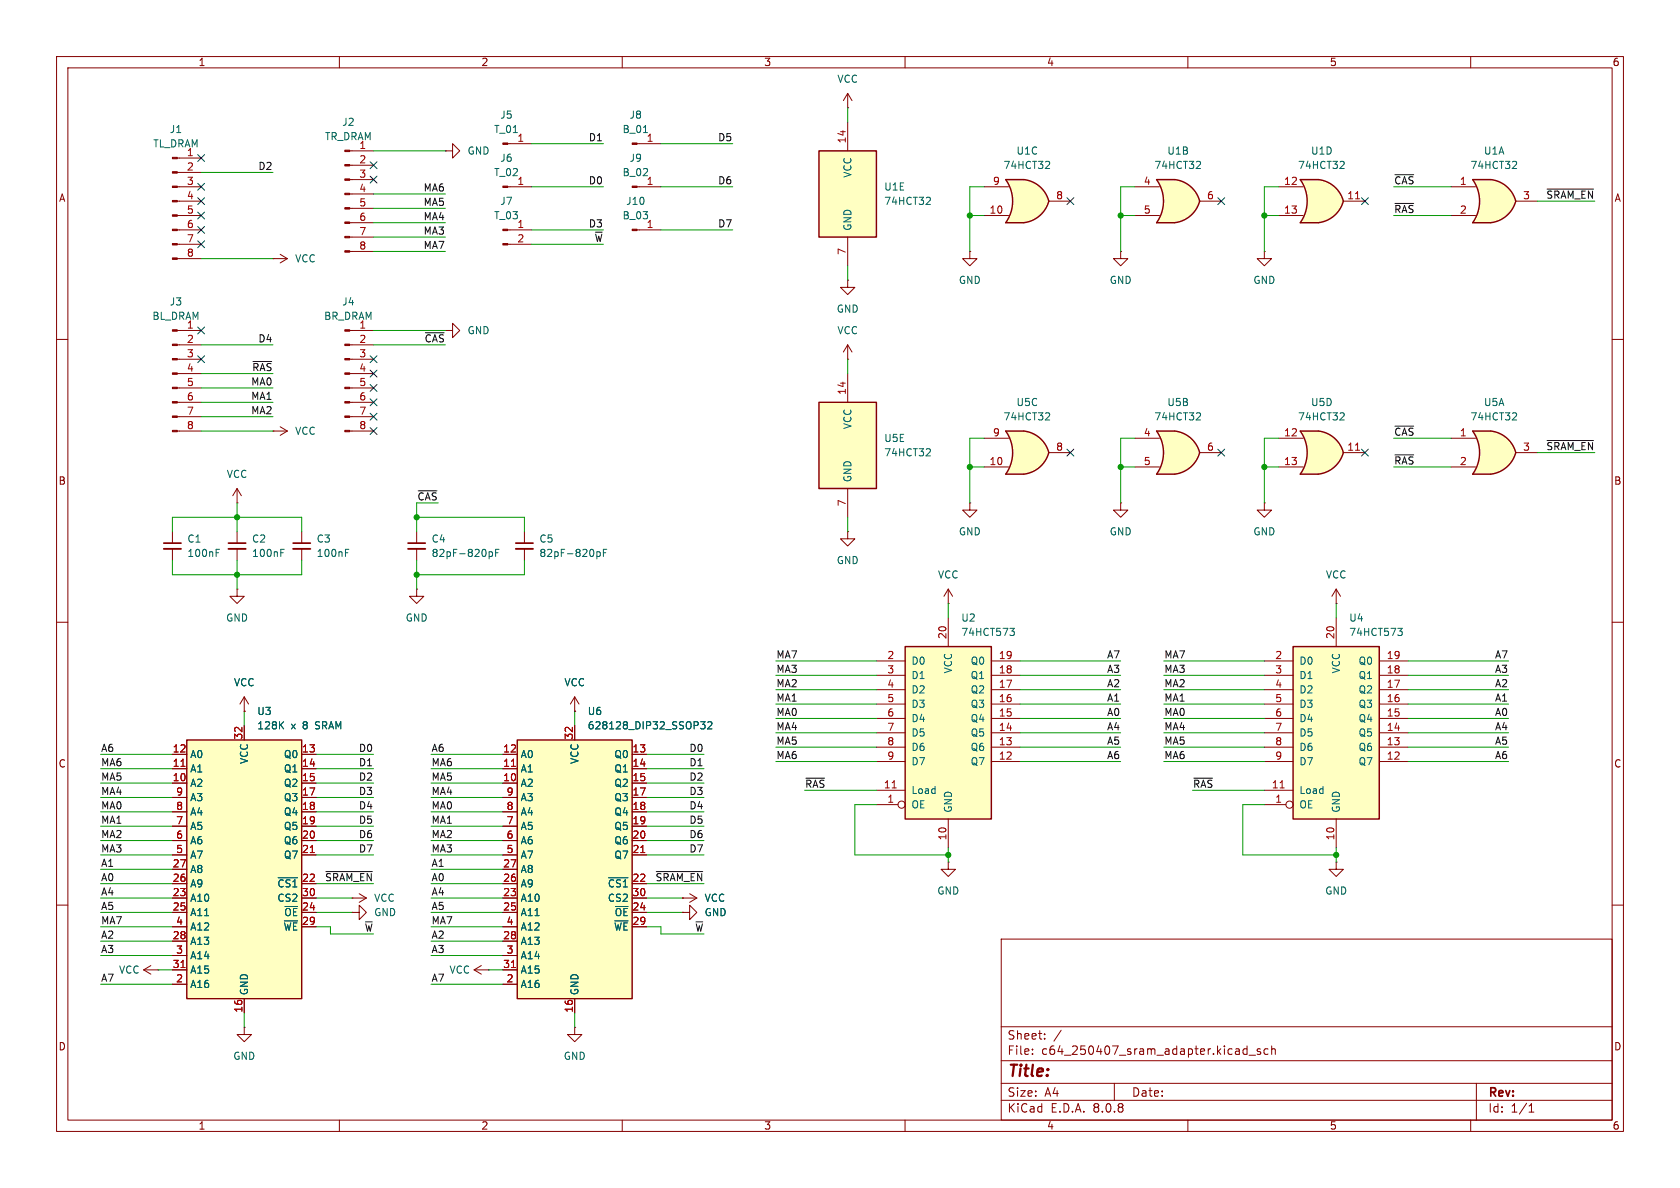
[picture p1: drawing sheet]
<svg xmlns="http://www.w3.org/2000/svg" width="297mm" height="210mm" viewBox="0 0 297 210" stroke-linecap="round" stroke-linejoin="round" font-family="sans-serif">
<g fill="none" stroke="#840000" stroke-width=".18">
<path d="M10 10h277v190h-277zM12 12h273v186h-273zM60 10v2M110 10v2M149.9 19.1h.1M149.9 16.5v2.6M149.9 16.5l-.8 1.3M149.9 16.5l.7 1.3M160 10v2M210 10v2M260 10v2M10 60h2"/>
<path d="M149.9 63.5h.1M149.9 61l-.8 1.2M149.9 61v2.5M149.9 61l.7 1.2M285 60h2M198.1 88.9v1.3h1.3l-1.3 1.2-1.3-1.2h1.3M198.1 88.9h.1M10 110h2M285 110h2M10 160h2M177 166h108v32h-108zM285 160h2"/>
<path d="M60 198v2M110 198v2M160 198v2M177 194.5h108M177 191.5h108M177 187.5h108M177 181.5h108M182.5 186.3v.1M182.5 185.5v.1M184.7 183.6v.1M184.7 182.8v.1M187.6 182.1l-1.3 2"/>
<path d="M197 191.5v3M210 198v2M220 185.4l.5 .1M220.5 184.9v1.5M220.5 186.3l-.5 .1M220.8 186.5h1.2M222.8 185.5l-.3-.1-.3 .2 .1 .2 .5 .2v.3h-.6M224.2 185.5l-.5-.1-.2 .3v.4l.1 .2h.6M224.8 185.5l.2-.1 .4 .1 .1 .9M224.8 184.9v1.5M260 198v2M261 191.5v6.5"/>
<path d="M270.3 196.6h.9M270.3 195.5l.4-.4v1.5"/>
</g>
<path d="M207.1 34.2l5 1.4a5.2 5.2 0 0 1-4.4 3.8z" fill="#ffffc2" stroke="#ffffc2" stroke-width=".18"/>
<path d="M204.5 39.4h3.1M204.5 31.8h3.1" fill="none" stroke="#ffffc2" stroke-width=".18"/>
<path d="M204.5 31.8h3.1v7.6h-3.1a6.7 6.7 0 0 0 0-7.6z" fill="#ffffc2"/>
<path d="M207.7 31.7a5.1 5.1 0 0 1 4.4 3.9l-5 1.3z" fill="#ffffc2" stroke="#ffffc2" stroke-width=".18"/>
<path d="M207.6 31.8h-3.1a6.6 6.6 0 0 1 0 7.6h3.1M207.7 31.7a5.1 5.1 0 0 1 4.4 3.9 5.2 5.2 0 0 1-4.4 3.8" fill="none" stroke="#840000" stroke-width=".25"/>
<path d="M200.7 33h4.3M200.7 38.1h4.3M212.1 35.6h3.8M198.1 44.5v1.2h1.3l-1.3 1.3-1.3-1.3h1.3M198.1 44.5h.1" fill="none" stroke="#840000" stroke-width=".18"/>
<path d="M212 28.5l.2 .3v.3l-.7 .7h.7" fill="none" stroke="#006464" stroke-width=".18"/>
<path d="M228.6 114.3h15.2v30.5h-15.2z" fill="#ffffc2"/>
<path d="M228.6 114.3h15.2v30.5h-15.2z" fill="none" stroke="#840000" stroke-width=".25"/>
<g fill="none" stroke="#840000" stroke-width=".18">
<path d="M223.5 119.4h5.1M223.5 116.8h5.1M236.2 109.2v5.1M243.8 119.4h5.1M243.8 116.8h5.1M223.5 139.7h5.1M223.5 134.6h5.1M223.5 132.1h5.1M223.5 129.5h5.1M223.5 127h5.1M223.5 124.5h5.1M223.5 121.9h5.1"/>
<path d="M243.8 134.6h5.1M243.8 132.1h5.1M243.8 129.5h5.1M243.8 127h5.1M243.8 124.5h5.1M243.8 121.9h5.1M223.5 142.2h3.8M236.2 144.8v5.1M101.6 181.6v1.3h1.3l-1.3 1.3-1.3-1.3h1.3M101.6 181.6h.1"/>
<circle cx="228" cy="142.2" r=".63"/>
</g>
<path d="M226.3 139.3h.7" fill="none" stroke="#a90000" stroke-width=".18"/>
<path d="M247.1 111.1h.8l-.4 .5 .3 .1 .1 .4-.2 .2h-.4" fill="none" stroke="#006464" stroke-width=".18"/>
<path d="M263 34.2l5 1.4a5.2 5.2 0 0 1-4.4 3.8z" fill="#ffffc2" stroke="#ffffc2" stroke-width=".18"/>
<path d="M260.3 39.4h3.2M260.3 31.8h3.2" fill="none" stroke="#ffffc2" stroke-width=".18"/>
<path d="M260.3 31.8h3.2v7.6h-3.2a6.7 6.7 0 0 0 0-7.6z" fill="#ffffc2"/>
<g fill="#ffffc2" stroke="#ffffc2" stroke-width=".18">
<path d="M263.6 31.7a5.1 5.1 0 0 1 4.4 3.9l-5 1.3z"/>
<path d="M207.1 78.7l5 1.3a5.2 5.2 0 0 1-4.4 3.8z"/>
</g>
<path d="M260.3 31.8h3.2a5.1 5.1 0 0 1 4.5 3.8 5.2 5.2 0 0 1-4.4 3.8h-3.3a6.6 6.6 0 0 0 0-7.6z" fill="none" stroke="#840000" stroke-width=".25"/>
<path d="M256.5 33h4.4M256.5 38.1h4.4M268 35.6h3.8M149.9 94v1.3h1.2l-1.2 1.2-1.3-1.2h1.3M149.9 94h.1" fill="none" stroke="#840000" stroke-width=".18"/>
<path d="M267.9 28.5l.2 .3v.3l-.8 .7h.8" fill="none" stroke="#006464" stroke-width=".18"/>
<path d="M204.5 76.2h3.1M204.5 83.8h3.1" fill="none" stroke="#ffffc2" stroke-width=".18"/>
<path d="M204.5 76.2h3.1v7.6h-3.1a6.7 6.7 0 0 0 0-7.6z" fill="#ffffc2"/>
<g fill="#ffffc2" stroke="#ffffc2" stroke-width=".18">
<path d="M207.7 76.2a5.1 5.1 0 0 1 4.4 3.8l-5 1.3z"/>
<path d="M232.5 78.7l5 1.3a5.2 5.2 0 0 1-4.4 3.8z"/>
</g>
<path d="M207.6 76.2h-3.1a6.6 6.6 0 0 1 0 7.6h3.1M207.7 76.2a5.1 5.1 0 0 1 4.4 3.8 5.2 5.2 0 0 1-4.4 3.8" fill="none" stroke="#840000" stroke-width=".25"/>
<path d="M200.7 77.5h4.3M200.7 82.6h4.3M212.1 80h3.8" fill="none" stroke="#840000" stroke-width=".18"/>
<path d="M212 73l.2 .2v.3l-.7 .7h.7" fill="none" stroke="#006464" stroke-width=".18"/>
<path d="M229.9 76.2h3.1M229.9 83.8h3.1" fill="none" stroke="#ffffc2" stroke-width=".18"/>
<path d="M229.9 76.2h3.1v7.6h-3.1a6.7 6.7 0 0 0 0-7.6z" fill="#ffffc2"/>
<path d="M233.1 76.2a5.1 5.1 0 0 1 4.4 3.8l-5 1.3z" fill="#ffffc2" stroke="#ffffc2" stroke-width=".18"/>
<path d="M229.9 76.2h3.1a5.1 5.1 0 0 1 4.5 3.8 5.2 5.2 0 0 1-4.4 3.8h-3.2a6.6 6.6 0 0 0 0-7.6z" fill="none" stroke="#840000" stroke-width=".25"/>
<g fill="none" stroke="#840000" stroke-width=".18">
<path d="M223.5 44.5v1.2h1.3l-1.3 1.3-1.3-1.3h1.3M223.5 44.5h.1M226.1 77.5h4.3M226.1 82.6h4.3M237.5 80h3.8M73.7 104.1v1.3h1.2l-1.2 1.3-1.3-1.3h1.3M73.7 104.1h.1M120.6 158.8h.1M120.6 158.8h2.6M121.9 158l1.3 .8M123.2 158.8l-1.3 .7M167.6 152.4v1.3h1.3l-1.3 1.2-1.2-1.2h1.2"/>
<path d="M167.6 152.4h.1"/>
</g>
<path d="M239.6 79.6h.8" fill="none" stroke="#a90000" stroke-width=".18"/>
<path d="M237.4 73l.2 .2v.3l-.7 .7h.7" fill="none" stroke="#006464" stroke-width=".18"/>
<path d="M160 114.3h15.3v30.5h-15.3z" fill="#ffffc2"/>
<path d="M160 114.3h15.3v30.5h-15.3z" fill="none" stroke="#840000" stroke-width=".25"/>
<g fill="none" stroke="#840000" stroke-width=".18">
<path d="M154.9 119.4h5.1M154.9 116.8h5.1M167.6 109.2v5.1M175.3 119.4h5M175.3 116.8h5M236.2 106.7h.1M236.2 104.1l-.7 1.3M236.2 104.1v2.6M236.2 104.1l.8 1.3M154.9 139.7h5.1M154.9 134.6h5.1M154.9 132.1h5.1"/>
<path d="M154.9 129.5h5.1M154.9 127h5.1M154.9 124.5h5.1M154.9 121.9h5.1M175.3 134.6h5M175.3 132.1h5M175.3 129.5h5M175.3 127h5M175.3 124.5h5M175.3 121.9h5M154.9 142.2h3.8M167.6 144.8v5.1"/>
<path d="M120.6 161.3h1.3v-1.3l1.3 1.3-1.3 1.3v-1.3M120.6 161.3h.1"/>
<circle cx="159.4" cy="142.2" r=".63"/>
</g>
<path d="M157.7 139.3h.7" fill="none" stroke="#a90000" stroke-width=".18"/>
<path d="M178.5 111.1h.8l-.4 .5 .4 .1v.4l-.2 .2h-.4" fill="none" stroke="#006464" stroke-width=".18"/>
<path d="M180.4 34.2l5 1.4a5.2 5.2 0 0 1-4.4 3.8z" fill="#ffffc2" stroke="#ffffc2" stroke-width=".18"/>
<path d="M177.8 39.4h3.2M177.8 31.8h3.2" fill="none" stroke="#ffffc2" stroke-width=".18"/>
<path d="M177.8 31.8h3.2v7.6h-3.2a6.7 6.7 0 0 0 0-7.6z" fill="#ffffc2"/>
<g fill="#ffffc2" stroke="#ffffc2" stroke-width=".18">
<path d="M181 31.7a5.1 5.1 0 0 1 4.4 3.9l-5 1.3z"/>
<path d="M263 78.7l5 1.3a5.2 5.2 0 0 1-4.4 3.8z"/>
</g>
<path d="M177.8 31.8h3.2a5.1 5.1 0 0 1 4.4 3.8 5.2 5.2 0 0 1-4.4 3.8h-3.2a6.6 6.6 0 0 0 0-7.6z" fill="none" stroke="#840000" stroke-width=".25"/>
<path d="M174 38.1h4.3M174 33h4.3M185.4 35.6h3.8" fill="none" stroke="#840000" stroke-width=".18"/>
<path d="M185.3 28.5l.3 .3-.1 .3-.7 .7h.8" fill="none" stroke="#006464" stroke-width=".18"/>
<path d="M260.3 76.2h3.2M260.3 83.8h3.2" fill="none" stroke="#ffffc2" stroke-width=".18"/>
<path d="M260.3 76.2h3.2v7.6h-3.2a6.7 6.7 0 0 0 0-7.6z" fill="#ffffc2"/>
<path d="M263.6 76.2a5.1 5.1 0 0 1 4.4 3.8l-5 1.3z" fill="#ffffc2" stroke="#ffffc2" stroke-width=".18"/>
<path d="M260.3 76.2h3.2a5.1 5.1 0 0 1 4.5 3.8 5.2 5.2 0 0 1-4.4 3.8h-3.3a6.6 6.6 0 0 0 0-7.6z" fill="none" stroke="#840000" stroke-width=".25"/>
<path d="M112.6 25.4h4.2M256.5 77.5h4.4M223.5 88.9v1.3h1.3l-1.3 1.2-1.3-1.2h1.3M223.5 88.9h.1M256.5 82.6h4.4M268 80h3.8M167.6 106.7h.1M167.6 104.1l-.7 1.3M167.6 104.1v2.6M167.6 104.1l.8 1.3" fill="none" stroke="#840000" stroke-width=".18"/>
<path d="M113.8 23.4h.7M267.9 73l.2 .2v.3l-.8 .7h.8" fill="none" stroke="#006464" stroke-width=".18"/>
<path d="M111.8 25.3h.8v.2h-.8z" fill="#840000" stroke="#840000" stroke-width=".18"/>
<path d="M91.4 130.8h20.4v45.7h-20.4z" fill="#ffffc2"/>
<path d="M91.4 130.8h20.4v45.7h-20.4z" fill="none" stroke="#840000" stroke-width=".25"/>
<g fill="none" stroke="#840000" stroke-width=".18">
<path d="M88.9 138.4h2.5M88.9 135.9h2.5M88.9 133.4h2.5M101.6 128.3v2.5M111.8 138.4h2.5M111.8 135.9h2.5M111.8 133.4h2.5M88.9 141h2.5M88.9 143.5h2.5M88.9 146.1h2.5M88.9 148.6h2.5M88.9 151.1h2.5"/>
<path d="M88.9 156.2h2.5M88.9 158.8h2.5M88.9 153.7h2.5M111.8 141h2.5M111.8 143.5h2.5M111.8 146.1h2.5M111.8 148.6h2.5M111.8 151.1h2.5M111.8 156.2h2.5M111.8 158.8h2.5M88.9 174h2.5M88.9 161.3h2.5"/>
<path d="M88.9 166.4h2.5M88.9 163.8h2.5M88.9 168.9h2.5M88.9 171.5h2.5M101.6 176.5v2.6M111.8 161.3h2.5M111.8 163.8h2.5"/>
</g>
<path d="M90.4 135.5h.7M113.3 150.7h.7M90.4 171h.7" fill="none" stroke="#a90000" stroke-width=".18"/>
<path d="M123.9 127.6h.7l-.4 .5 .4 .1v.5l-.2 .1h-.5M125.1 127.7l.5-.1 .3 .3-.8 .9h.8M107.6 155.2h3.4" fill="none" stroke="#006464" stroke-width=".18"/>
<path d="M232.5 34.2l5 1.4a5.2 5.2 0 0 1-4.4 3.8z" fill="#ffffc2" stroke="#ffffc2" stroke-width=".18"/>
<path d="M229.9 39.4h3.1M229.9 31.8h3.1" fill="none" stroke="#ffffc2" stroke-width=".18"/>
<path d="M229.9 31.8h3.1v7.6h-3.1a6.7 6.7 0 0 0 0-7.6z" fill="#ffffc2"/>
<path d="M233.1 31.7a5.1 5.1 0 0 1 4.4 3.9l-5 1.3z" fill="#ffffc2" stroke="#ffffc2" stroke-width=".18"/>
<path d="M229.9 31.8h3.1a5.1 5.1 0 0 1 4.5 3.8 5.2 5.2 0 0 1-4.4 3.8h-3.2a6.6 6.6 0 0 0 0-7.6z" fill="none" stroke="#840000" stroke-width=".25"/>
<path d="M226.1 33h4.3M226.1 38.1h4.3M237.5 35.6h3.8" fill="none" stroke="#840000" stroke-width=".18"/>
<path d="M239.6 35.1h.8" fill="none" stroke="#a90000" stroke-width=".18"/>
<path d="M237.4 28.5l.2 .3v.3l-.7 .7h.7" fill="none" stroke="#006464" stroke-width=".18"/>
<path d="M144.8 71.1h10.1v15.3h-10.1z" fill="#ffffc2"/>
<path d="M144.8 71.1h10.1v15.3h-10.1z" fill="none" stroke="#840000" stroke-width=".25"/>
<path d="M149.9 66v5.1M149.9 86.4v5M171.4 88.9v1.3h1.3l-1.3 1.2-1.2-1.2h1.2M171.4 88.9h.1" fill="none" stroke="#840000" stroke-width=".18"/>
<path d="M164.2 79.3l.3 .3-.1 .3-.7 .7h.8" fill="none" stroke="#006464" stroke-width=".18"/>
<path d="M144.8 26.7h10.1v15.2h-10.1z" fill="#ffffc2"/>
<path d="M144.8 26.7h10.1v15.2h-10.1z" fill="none" stroke="#840000" stroke-width=".25"/>
<path d="M149.9 21.6v5.1M149.9 41.9v5.1M171.4 44.5v1.2h1.3l-1.3 1.3-1.2-1.3h1.2M171.4 44.5h.1" fill="none" stroke="#840000" stroke-width=".18"/>
<path d="M164.2 34.9l.3 .2-.1 .3-.7 .7h.8" fill="none" stroke="#006464" stroke-width=".18"/>
<path d="M180.4 78.7l5 1.3a5.2 5.2 0 0 1-4.4 3.8z" fill="#ffffc2" stroke="#ffffc2" stroke-width=".18"/>
<path d="M177.8 76.2h3.2M177.8 83.8h3.2" fill="none" stroke="#ffffc2" stroke-width=".18"/>
<path d="M177.8 76.2h3.2v7.6h-3.2a6.7 6.7 0 0 0 0-7.6z" fill="#ffffc2"/>
<path d="M181 76.2a5.1 5.1 0 0 1 4.4 3.8l-5 1.3z" fill="#ffffc2" stroke="#ffffc2" stroke-width=".18"/>
<path d="M177.8 76.2h3.2a5.1 5.1 0 0 1 4.4 3.8 5.2 5.2 0 0 1-4.4 3.8h-3.2a6.6 6.6 0 0 0 0-7.6z" fill="none" stroke="#840000" stroke-width=".25"/>
<g fill="none" stroke="#840000" stroke-width=".18">
<path d="M112.6 33h4.2M31.3 58.4h4.3M149.9 49.5v1.3h1.2l-1.2 1.3-1.3-1.3h1.3M149.9 49.5h.1M31.3 76.2h4.3M31.3 73.7h4.3M31.3 71.1h4.3M31.3 68.6h4.3M31.3 66h4.3M31.3 63.5h4.3M31.3 61h4.3M174 77.5h4.3"/>
<path d="M73.7 94v2M73.7 97v2.1M92.7 94v2M92.7 97v2.1M174 82.6h4.3M185.4 80h3.8M41.9 104.1v1.3h1.3l-1.3 1.3-1.3-1.3h1.3M41.9 104.1h.1M43.2 125.7h.1M43.2 123.2l-.8 1.3M43.2 123.2v2.5M43.2 123.2l.7 1.3"/>
<path d="M101.6 125.7h.1M101.6 123.2l-.8 1.3M101.6 123.2v2.5M101.6 123.2l.8 1.3M62.2 158.8h.1M62.2 158.8h2.6M63.5 158l1.3 .8M64.8 158.8l-1.3 .7M236.2 152.4v1.3h1.3l-1.3 1.2-1.3-1.2h1.3M236.2 152.4h.1M62.2 161.3h1.3v-1.3l1.3 1.3-1.3 1.3v-1.3M62.2 161.3h.1"/>
<path d="M83.8 171.5l1.3 .7M83.8 171.5h2.6M85.1 170.7l-1.3 .8M86.4 171.5h.1M43.2 181.6v1.3h1.2l-1.2 1.3-1.3-1.3h1.3M43.2 181.6h.1"/>
</g>
<path d="M185.3 73l.3 .2-.1 .3-.7 .7h.8M86.5 97.5v1.3M86.5 97.6l.3-.1 .3 .3-.1 .5h-.5M87.6 97.7h.4M88.2 97.1h-.6v1.3M105.5 97.6l.4-.1 .2 .3-.1 .5h-.5M105.5 97.5v1.3M106.7 97.7h.4M107.3 97.1h-.6v1.3" fill="none" stroke="#006464" stroke-width=".18"/>
<path d="M72.1 97h3.1M91.2 97h3" fill="none" stroke="#840000" stroke-width=".33"/>
<path d="M72.1 96h3.1M91.2 96h3" fill="none" stroke="#840000" stroke-width=".3"/>
<g fill="#840000" stroke="#840000" stroke-width=".18">
<path d="M30.5 76.1h.8v.2h-.8z"/>
<path d="M30.5 73.5h.8v.3h-.8z"/>
<path d="M30.5 71h.8v.2h-.8z"/>
<path d="M30.5 68.5h.8v.2h-.8z"/>
<path d="M30.5 65.9h.8v.3h-.8z"/>
<path d="M30.5 63.4h.8v.2h-.8z"/>
<path d="M30.5 60.8h.8v.3h-.8z"/>
<path d="M30.5 58.3h.8v.2h-.8z"/>
<path d="M111.8 32.9h.8v.2h-.8z"/>
</g>
<path d="M33 130.8h20.3v45.7h-20.3z" fill="#ffffc2"/>
<path d="M33 130.8h20.3v45.7h-20.3z" fill="none" stroke="#840000" stroke-width=".25"/>
<g fill="none" stroke="#840000" stroke-width=".18">
<path d="M31.3 38.1h4.3M31.3 35.6h4.3M31.3 33h4.3M31.3 30.5h4.3M31.3 27.9h4.3M61.8 39.4h4.2M61.8 36.8h4.2M61.8 34.3h4.2M61.8 31.8h4.2M61.8 29.2h4.2M61.8 26.7h4.2M78.7 26.7h1.3v-1.3l1.3 1.3-1.3 1.2v-1.2"/>
<path d="M78.7 26.7h.1M89.8 33h4.2M89.8 25.4h4.2M31.3 45.7h4.3M31.3 43.2h4.3M31.3 40.6h4.3M48.3 45.7h.1M48.3 45.7h2.5M49.5 45l1.3 .7M50.8 45.7l-1.3 .8M61.8 58.4h4.2M61.8 44.5h4.2"/>
<path d="M61.8 41.9h4.2M78.7 58.4h1.3v-1.2l1.3 1.2-1.3 1.3v-1.3M78.7 58.4h.1M89.8 43.2h4.2M89.8 40.6h4.2M112.6 40.6h4.2M48.3 76.2h.1M48.3 76.2h2.5M49.5 75.4l1.3 .8M50.8 76.2l-1.3 .8M61.8 76.2h4.2M61.8 73.7h4.2"/>
<path d="M61.8 71.1h4.2M61.8 68.6h4.2M61.8 66h4.2M61.8 63.5h4.2M61.8 61h4.2M30.5 94v2M30.5 97v2.1M41.9 88.9h.1M41.9 86.4l-.8 1.2M41.9 86.4v2.5M41.9 94v2M41.9 97v2.1"/>
<path d="M41.9 86.4l.8 1.2M53.3 94v2M53.3 97v2.1M30.5 138.4h2.5M30.5 135.9h2.5M30.5 133.4h2.5M43.2 125.7h.1M43.2 128.3v2.5M53.3 138.4h2.6M53.3 135.9h2.6M53.3 133.4h2.6M88.9 138.4h2.5"/>
<path d="M88.9 135.9h2.5M88.9 133.4h2.5M101.6 125.7h.1M101.6 128.3v2.5M111.8 138.4h2.5M111.8 135.9h2.5M111.8 133.4h2.5M30.5 141h2.5M30.5 143.5h2.5M30.5 146.1h2.5M30.5 148.6h2.5M30.5 151.1h2.5"/>
<path d="M30.5 156.2h2.5M30.5 158.8h2.5M30.5 153.7h2.5M53.3 141h2.6M53.3 143.5h2.6M53.3 146.1h2.6M53.3 148.6h2.6M53.3 151.1h2.6M53.3 156.2h2.6M53.3 158.8h2.6M88.9 141h2.5M88.9 143.5h2.5"/>
<path d="M88.9 146.1h2.5M88.9 148.6h2.5M88.9 151.1h2.5M88.9 156.2h2.5M88.9 158.8h2.5M88.9 153.7h2.5M111.8 141h2.5M111.8 143.5h2.5M111.8 146.1h2.5M111.8 148.6h2.5M111.8 151.1h2.5M111.8 156.2h2.5"/>
<path d="M111.8 158.8h2.5M120.6 158.8h.1M25.4 171.5h2.5M25.4 171.5l1.3 .7M26.7 170.7l-1.3 .8M27.9 171.5h.1M30.5 174h2.5M30.5 161.3h2.5M30.5 166.4h2.5M30.5 163.8h2.5M30.5 168.9h2.5M30.5 171.5h2.5"/>
<path d="M43.2 176.5v2.6M53.3 161.3h2.6M53.3 163.8h2.6M88.9 174h2.5M88.9 161.3h2.5M88.9 166.4h2.5M88.9 163.8h2.5M88.9 168.9h2.5M88.9 171.5h2.5M101.6 176.5v2.6M111.8 161.3h2.5M111.8 163.8h2.5"/>
<path d="M120.6 161.3h.1"/>
</g>
<path d="M32 135.5h.7M90.4 135.5h.7M54.9 150.7h.7M113.3 150.7h.7M32 171h.7M90.4 171h.7" fill="none" stroke="#a90000" stroke-width=".18"/>
<path d="M38.2 97.7h.4M38.2 97.1h.6M49.6 97.7h.5M49.6 97.1h.6M61.1 97.7h.4M61.1 97.1h.6M49.6 128.1l.5 .7M50.1 127.6l-.7 .7M123.9 127.6h.7l-.4 .5 .4 .1v.5l-.2 .1h-.5M125.1 127.7l.5-.1 .3 .3-.8 .9h.8M49.2 155.2h3.4M107.6 155.2h3.4" fill="none" stroke="#006464" stroke-width=".18"/>
<g fill="#840000" stroke="#840000" stroke-width=".18">
<path d="M61 76.1h.8v.2h-.8z"/>
<path d="M61 73.5h.8v.3h-.8z"/>
<path d="M61 71h.8v.2h-.8z"/>
<path d="M61 68.5h.8v.2h-.8z"/>
<path d="M61 65.9h.8v.3h-.8z"/>
<path d="M61 63.4h.8v.2h-.8z"/>
<path d="M61 60.8h.8v.3h-.8z"/>
<path d="M61 58.3h.8v.2h-.8z"/>
<path d="M30.5 45.6h.8v.2h-.8z"/>
<path d="M30.5 43.1h.8v.2h-.8z"/>
<path d="M30.5 40.5h.8v.3h-.8z"/>
<path d="M30.5 38h.8v.2h-.8z"/>
<path d="M30.5 35.4h.8v.3h-.8z"/>
<path d="M30.5 32.9h.8v.2h-.8z"/>
<path d="M30.5 30.4h.8v.2h-.8z"/>
<path d="M30.5 27.8h.8v.3h-.8z"/>
<path d="M61 44.3h.8v.3h-.8z"/>
<path d="M61 41.8h.8v.2h-.8z"/>
<path d="M61 39.2h.8v.3h-.8z"/>
<path d="M61 36.7h.8v.3h-.8z"/>
<path d="M61 34.2h.8v.2h-.8z"/>
<path d="M61 31.6h.8v.3h-.8z"/>
<path d="M61 29.1h.8v.2h-.8z"/>
<path d="M61 26.5h.8v.3h-.8z"/>
<path d="M88.9 43.1h.9v.2h-.9z"/>
<path d="M88.9 40.5h.9v.3h-.9z"/>
<path d="M88.9 25.3h.9v.2h-.9z"/>
<path d="M88.9 32.9h.9v.2h-.9z"/>
<path d="M111.8 40.5h.8v.3h-.8z"/>
</g>
<path d="M29 97h3M40.4 97h3M51.8 97h3.1" fill="none" stroke="#840000" stroke-width=".33"/>
<path d="M29 96h3M40.4 96h3M51.8 96h3.1" fill="none" stroke="#840000" stroke-width=".3"/>
<g fill="none" stroke="#0f0f0f" stroke-width=".18">
<path d="M246.6 36h3.3M246.6 30.9h3.3M273.5 33.4h8.2M75.2 58.8h3.3M44.7 63.9h3.3M246.6 75.3h3.3M273.5 77.9h8.2M73.9 86.8h3.3M246.6 80.4h3.3M142.5 137.6h3.3M211 137.6h3.4M57.6 154.1h8.2"/>
<path d="M116 154.1h8.2"/>
</g>
<g fill="none" stroke="#009600" stroke-width=".18">
<path d="M149.9 19.1v2.5M35.6 30.5h12.7M66 39.4h12.7M66 34.3h12.7M66 26.7h12.7M66 36.8h12.7M94 33h12.7M94 25.4h12.7M116.8 33h12.7M116.8 25.4h12.7M171.4 38.1h2.6M174 33h-2.6v11.5"/>
<path d="M198.1 38.1h2.6M200.7 33h-2.6v11.5M223.5 38.1h2.6M226.1 33h-2.6v11.5M246.4 38.1h10.1M246.4 33h10.1M271.8 35.6h10.1M35.6 45.7h12.7M66 58.4h12.7M66 44.5h12.7M66 41.9h12.7M94 40.6h12.7"/>
<path d="M94 43.2h12.7M116.8 40.6h12.7M149.9 47v2.5M35.6 71.1h12.7M35.6 73.7h12.7M35.6 76.2h12.7M35.6 61h12.7M35.6 68.6h12.7M35.6 66h12.7M66 61h12.7M149.9 63.5v2.5M174 77.5h-2.6v11.4"/>
<path d="M200.7 77.5h-2.6v11.4M226.1 77.5h-2.6v11.4M246.4 77.5h10.1M30.5 99.1v2.5h22.8v-2.5M30.5 94v-2.6h22.8v2.6M41.9 88.9v5.1M41.9 99.1v5M73.7 99.1v5M73.7 91.4h19v2.6M77.5 88.9h-3.8v5.1M92.7 99.1v2.5h-19M149.9 91.4v2.6"/>
<path d="M171.4 82.6h2.6M198.1 82.6h2.6M223.5 82.6h2.6M246.4 82.6h10.1M271.8 80h10.1M137.2 119.4h17.7M137.2 116.8h17.7M167.6 106.7v2.5M180.3 119.4h17.8M180.3 116.8h17.8M205.7 119.4h17.8M205.7 116.8h17.8"/>
<path d="M236.2 106.7v2.5M248.9 119.4h17.8M248.9 116.8h17.8M17.8 135.9h12.7M17.8 133.4h12.7M17.8 138.4h12.7M43.2 125.7v2.6M55.9 135.9h10.1M55.9 133.4h10.1M55.9 138.4h10.1M76.2 135.9h12.7M76.2 133.4h12.7"/>
<path d="M76.2 138.4h12.7M101.6 125.7v2.6M114.3 135.9h10.2M114.3 133.4h10.2M114.3 138.4h10.2M137.2 127h17.7M137.2 121.9h17.7M137.2 124.5h17.7M137.2 132.1h17.7M137.2 134.6h17.7M137.2 129.5h17.7M142.2 139.7h12.7"/>
<path d="M180.3 127h17.8M180.3 121.9h17.8M180.3 124.5h17.8M180.3 132.1h17.8M180.3 134.6h17.8M180.3 129.5h17.8M205.7 127h17.8M205.7 121.9h17.8M205.7 124.5h17.8M205.7 132.1h17.8M205.7 134.6h17.8M205.7 129.5h17.8"/>
<path d="M210.8 139.7h12.7M248.9 127h17.8M248.9 121.9h17.8M248.9 124.5h17.8M248.9 132.1h17.8M248.9 134.6h17.8M248.9 129.5h17.8M17.8 148.6h12.7M17.8 151.1h12.7M17.8 146.1h12.7M17.8 158.8h12.7M17.8 156.2h12.7"/>
<path d="M17.8 141h12.7M17.8 143.5h12.7M17.8 153.7h12.7M55.9 148.6h10.1M55.9 151.1h10.1M55.9 146.1h10.1M55.9 158.8h6.3M55.9 156.2h10.1M55.9 141h10.1M55.9 143.5h10.1M76.2 148.6h12.7M76.2 151.1h12.7"/>
<path d="M76.2 146.1h12.7M76.2 158.8h12.7M76.2 156.2h12.7M76.2 141h12.7M76.2 143.5h12.7M76.2 153.7h12.7M114.3 148.6h10.2M114.3 151.1h10.2M114.3 146.1h10.2M114.3 158.8h6.3M114.3 156.2h10.2M114.3 141h10.2"/>
<path d="M114.3 143.5h10.2M154.9 142.2h-3.8v8.9h16.5M167.6 149.9v2.5M223.5 142.2h-3.8v8.9h16.5M236.2 149.9v2.5M17.8 161.3h12.7M17.8 163.8h12.7M17.8 174h12.7M17.8 166.4h12.7M17.8 168.9h12.7M27.9 171.5h2.6M43.2 179.1v2.5"/>
<path d="M55.9 161.3h6.3M55.9 163.8h2.5v1.3h7.6M76.2 161.3h12.7M76.2 163.8h12.7M76.2 174h12.7M76.2 166.4h12.7M76.2 168.9h12.7M86.4 171.5h2.5M101.6 179.1v2.5M114.3 161.3h6.3M114.3 163.8h2.5v1.3h7.7"/>
</g>
<g fill="none" stroke="#000084" stroke-width=".18">
<path d="M35 37.5l1.2 1.2M35 35l1.2 1.2M35 32.4l1.2 1.2M35 27.3l1.2 1.2M36.2 37.5l-1.2 1.2M36.2 35l-1.2 1.2M36.2 32.4l-1.2 1.2M36.2 27.3l-1.2 1.2M65.4 31.1l1.2 1.3M65.4 28.6l1.2 1.2M66.6 31.1l-1.2 1.3M66.6 28.6l-1.2 1.2"/>
<path d="M188.6 35l1.2 1.2M189.8 35l-1.2 1.2M215.3 35l1.2 1.2M216.5 35l-1.2 1.2M240.7 35l1.2 1.2M241.9 35l-1.2 1.2M35 57.8l1.2 1.2M35 40l1.2 1.2M35 42.6l1.2 1.2M36.2 57.8l-1.2 1.2M36.2 40l-1.2 1.2M36.2 42.6l-1.2 1.2"/>
<path d="M35 62.9l1.2 1.2M36.2 62.9l-1.2 1.2M65.4 70.5l1.2 1.2M65.4 68l1.2 1.2M65.4 75.6l1.2 1.2M65.4 62.9l1.2 1.2M65.4 73.1l1.2 1.2M65.4 65.4l1.2 1.2M66.6 70.5l-1.2 1.2M66.6 68l-1.2 1.2M66.6 75.6l-1.2 1.2M66.6 62.9l-1.2 1.2"/>
<path d="M66.6 73.1l-1.2 1.2M66.6 65.4l-1.2 1.2M188.6 79.4l1.2 1.2M189.8 79.4l-1.2 1.2M215.3 79.4l1.2 1.2M216.5 79.4l-1.2 1.2M240.7 79.4l1.2 1.2M241.9 79.4l-1.2 1.2"/>
</g>
<g fill="#009600" stroke="#009600" stroke-width=".18">
<circle cx="223.5" cy="38.1" r=".46"/>
<circle cx="198.1" cy="38.1" r=".46"/>
<circle cx="198.1" cy="82.6" r=".46"/>
<circle cx="223.5" cy="82.6" r=".46"/>
<circle cx="236.2" cy="151.1" r=".46"/>
<circle cx="171.4" cy="38.1" r=".46"/>
<circle cx="171.4" cy="82.6" r=".46"/>
<circle cx="167.6" cy="151.1" r=".46"/>
<circle cx="73.7" cy="101.6" r=".46"/>
<circle cx="41.9" cy="101.6" r=".46"/>
<circle cx="41.9" cy="91.4" r=".46"/>
<circle cx="73.7" cy="91.4" r=".46"/>
</g>
<text font-size="2.8" fill="#840000" x="178" y="190.9">Title:</text>
<g font-size="2.1" fill="#840000">
<text x="178" y="184">Sheet:</text>
<text x="178" y="186.7">File:</text>
<text x="184.1" y="186.7">c64_250407_sram_adapter.kicad_sch</text>
<text x="178" y="196.9">KiCad</text>
<text x="178" y="194.1">Size:</text>
<text x="184.7" y="194.1">A4</text>
<text x="185.7" y="196.9">E.D.A.</text>
<text x="193.3" y="196.9">8.0.8</text>
<text x="200" y="194.1">Date:</text>
<text x="263" y="194.3">Rev:</text>
<text x="263" y="196.9">Id:</text>
<text x="267.1" y="196.9">1/1</text>
</g>
<g font-size="1.8" fill="#840000">
<text x="35" y="11.9">1</text>
<text x="85" y="11.9">2</text>
<text x="135" y="11.9">3</text>
<text x="185" y="11.9">4</text>
<text x="235" y="11.9">5</text>
<text x="285" y="11.9">6</text>
<text x="10.3" y="35.9">A</text>
<text x="285.3" y="35.9">A</text>
<text x="10.3" y="85.9">B</text>
<text x="285.3" y="85.9">B</text>
<text x="10.3" y="135.9">C</text>
<text x="285.3" y="135.9">C</text>
<text x="10.3" y="185.9">D</text>
<text x="285.3" y="185.9">D</text>
<text x="35" y="199.9">1</text>
<text x="85" y="199.9">2</text>
<text x="135" y="199.9">3</text>
<text x="185" y="199.9">4</text>
<text x="235" y="199.9">5</text>
<text x="285" y="199.9">6</text>
</g>
<g font-size="1.8" fill="#006464">
<text x="147.9" y="14.8">VCC</text>
<text x="29.9" y="23.7">J1</text>
<text x="60.4" y="22.5">J2</text>
<text x="87.3" y="23.7">T_01</text>
<text x="88.3" y="21.2">J5</text>
<text x="110" y="23.7">B_01</text>
<text x="111.2" y="21.2">J8</text>
<text x="27" y="26.3">TL_DRAM</text>
<text x="57.4" y="25">TR_DRAM</text>
<text x="82.6" y="27.5">GND</text>
<text x="88.3" y="28.8">J6</text>
<text x="111.2" y="28.8">J9</text>
<text x="179.6" y="27.5">U1C</text>
<text x="206.3" y="27.5">U1B</text>
<text x="231.7" y="27.5">U1D</text>
<text x="262.2" y="27.5">U1A</text>
<text x="87.3" y="31.3">T_02</text>
<text x="110" y="31.3">B_02</text>
<text x="150.7" y="31.5" transform="rotate(-90 150.7 31.5)">VCC</text>
<text x="156.2" y="33.9">U1E</text>
<text x="177.3" y="30.1">74HCT32</text>
<text x="204" y="30.1">74HCT32</text>
<text x="229.4" y="30.1">74HCT32</text>
<text x="259.9" y="30.1">74HCT32</text>
<text x="87.3" y="39">T_03</text>
<text x="88.3" y="36.4">J7</text>
<text x="91.4" y="40.4">1</text>
<text x="110" y="39">B_03</text>
<text x="110.6" y="36.4">J10</text>
<text x="114.2" y="40.4">1</text>
<text x="150.7" y="40.9" transform="rotate(-90 150.7 40.9)">GND</text>
<text x="156.2" y="36.4">74HCT32</text>
<text x="52.1" y="46.6">VCC</text>
<text x="169.4" y="50.4">GND</text>
<text x="196.1" y="50.4">GND</text>
<text x="221.5" y="50.4">GND</text>
<text x="26.8" y="56.7">BL_DRAM</text>
<text x="29.9" y="54.2">J3</text>
<text x="57.2" y="56.7">BR_DRAM</text>
<text x="60.4" y="54.2">J4</text>
<text x="82.6" y="59.3">GND</text>
<text x="147.8" y="55.5">GND</text>
<text x="147.9" y="59.3">VCC</text>
<text x="179.6" y="72">U5C</text>
<text x="206.3" y="72">U5B</text>
<text x="231.7" y="72">U5D</text>
<text x="262.2" y="72">U5A</text>
<text x="52.1" y="77.1">VCC</text>
<text x="150.7" y="76" transform="rotate(-90 150.7 76)">VCC</text>
<text x="177.3" y="74.5">74HCT32</text>
<text x="204" y="74.5">74HCT32</text>
<text x="229.4" y="74.5">74HCT32</text>
<text x="259.9" y="74.5">74HCT32</text>
<text x="156.2" y="80.9">74HCT32</text>
<text x="156.2" y="78.3">U5E</text>
<text x="40" y="84.7">VCC</text>
<text x="150.7" y="85.3" transform="rotate(-90 150.7 85.3)">GND</text>
<text x="169.4" y="94.8">GND</text>
<text x="196.1" y="94.8">GND</text>
<text x="221.5" y="94.8">GND</text>
<text x="33" y="96.1">C1</text>
<text x="33" y="98.7">100nF</text>
<text x="44.5" y="96.1">C2</text>
<text x="44.5" y="98.7">100nF</text>
<text x="55.9" y="96.1">C3</text>
<text x="55.9" y="98.7">100nF</text>
<text x="76.2" y="96.1">C4</text>
<text x="76.2" y="98.7">82pF-820pF</text>
<text x="95.3" y="96.1">C5</text>
<text x="95.3" y="98.7">82pF-820pF</text>
<text x="147.8" y="99.9">GND</text>
<text x="165.7" y="102.5">VCC</text>
<text x="234.3" y="102.5">VCC</text>
<text x="39.9" y="110.1">GND</text>
<text x="71.6" y="110.1">GND</text>
<text x="169.8" y="110.1">U2</text>
<text x="169.8" y="112.6">74HCT573</text>
<text x="238.4" y="110.1">U4</text>
<text x="238.4" y="112.6">74HCT573</text>
<text x="161" y="117.7">D0</text>
<text x="168.5" y="119.1" transform="rotate(-90 168.5 119.1)">VCC</text>
<text x="171.5" y="117.7">Q0</text>
<text x="229.6" y="117.7">D0</text>
<text x="237.1" y="119.1" transform="rotate(-90 237.1 119.1)">VCC</text>
<text x="240.1" y="117.7">Q0</text>
<text x="41.3" y="121.5">VCC</text>
<text x="99.7" y="121.5">VCC</text>
<text x="161" y="120.2">D1</text>
<text x="161" y="122.8">D2</text>
<text x="161" y="125.3">D3</text>
<text x="171.5" y="125.3">Q3</text>
<text x="171.5" y="122.8">Q2</text>
<text x="171.5" y="120.2">Q1</text>
<text x="229.6" y="120.2">D1</text>
<text x="229.6" y="122.8">D2</text>
<text x="229.6" y="125.3">D3</text>
<text x="240.1" y="125.3">Q3</text>
<text x="240.1" y="122.8">Q2</text>
<text x="240.1" y="120.2">Q1</text>
<text x="45.4" y="126.6">U3</text>
<text x="45.4" y="129.1">128K</text>
<text x="51.5" y="129.1">x</text>
<text x="53.7" y="129.1">8</text>
<text x="56" y="129.1">SRAM</text>
<text x="103.8" y="129.1">628128_DIP32_SSOP32</text>
<text x="103.8" y="126.6">U6</text>
<text x="161" y="127.9">D4</text>
<text x="161" y="130.4">D5</text>
<text x="171.5" y="130.4">Q5</text>
<text x="171.5" y="127.9">Q4</text>
<text x="229.6" y="127.9">D4</text>
<text x="229.6" y="130.4">D5</text>
<text x="240.1" y="130.4">Q5</text>
<text x="240.1" y="127.9">Q4</text>
<text x="33.5" y="136.8">A1</text>
<text x="33.5" y="134.2">A0</text>
<text x="44" y="135.1" transform="rotate(-90 44 135.1)">VCC</text>
<text x="50.1" y="134.2">Q0</text>
<text x="50.1" y="136.8">Q1</text>
<text x="91.9" y="136.8">A1</text>
<text x="91.9" y="134.2">A0</text>
<text x="102.5" y="135.1" transform="rotate(-90 102.5 135.1)">VCC</text>
<text x="108.5" y="134.2">Q0</text>
<text x="108.5" y="136.8">Q1</text>
<text x="161" y="132.9">D6</text>
<text x="161" y="135.5">D7</text>
<text x="171.5" y="135.5">Q7</text>
<text x="171.5" y="132.9">Q6</text>
<text x="229.6" y="132.9">D6</text>
<text x="229.6" y="135.5">D7</text>
<text x="240.1" y="135.5">Q7</text>
<text x="240.1" y="132.9">Q6</text>
<text x="33.5" y="139.3">A2</text>
<text x="33.5" y="141.8">A3</text>
<text x="50.1" y="139.3">Q2</text>
<text x="50.1" y="141.8">Q3</text>
<text x="91.9" y="139.3">A2</text>
<text x="91.9" y="141.8">A3</text>
<text x="108.5" y="139.3">Q2</text>
<text x="108.5" y="141.8">Q3</text>
<text x="161" y="143.1">OE</text>
<text x="161" y="140.6">Load</text>
<text x="168.5" y="143.8" transform="rotate(-90 168.5 143.8)">GND</text>
<text x="229.6" y="143.1">OE</text>
<text x="229.6" y="140.6">Load</text>
<text x="237.1" y="143.8" transform="rotate(-90 237.1 143.8)">GND</text>
<text x="33.5" y="149.5">A6</text>
<text x="33.5" y="146.9">A5</text>
<text x="33.5" y="144.4">A4</text>
<text x="50.1" y="144.4">Q4</text>
<text x="50.1" y="146.9">Q5</text>
<text x="50.1" y="149.5">Q6</text>
<text x="91.9" y="149.5">A6</text>
<text x="91.9" y="146.9">A5</text>
<text x="91.9" y="144.4">A4</text>
<text x="108.5" y="144.4">Q4</text>
<text x="108.5" y="146.9">Q5</text>
<text x="108.5" y="149.5">Q6</text>
<text x="33.5" y="154.5">A8</text>
<text x="33.5" y="152">A7</text>
<text x="50.1" y="152">Q7</text>
<text x="91.9" y="154.5">A8</text>
<text x="91.9" y="152">A7</text>
<text x="108.5" y="152">Q7</text>
<text x="33.5" y="159.6">A10</text>
<text x="33.5" y="157.1">A9</text>
<text x="48.9" y="157.1">~{CS1}</text>
<text x="48.9" y="159.6">CS2</text>
<text x="66" y="159.6">VCC</text>
<text x="91.9" y="159.6">A10</text>
<text x="91.9" y="157.1">A9</text>
<text x="107.4" y="157.1">~{CS1}</text>
<text x="107.4" y="159.6">CS2</text>
<text x="124.5" y="159.6">VCC</text>
<text x="165.6" y="158.3">GND</text>
<text x="234.2" y="158.3">GND</text>
<text x="33.5" y="162.2">A11</text>
<text x="33.5" y="167.2">A13</text>
<text x="33.5" y="164.7">A12</text>
<text x="50" y="164.7">~{WE}</text>
<text x="50.1" y="162.2">~{OE}</text>
<text x="66" y="162.2">GND</text>
<text x="91.9" y="162.2">A11</text>
<text x="91.9" y="167.2">A13</text>
<text x="91.9" y="164.7">A12</text>
<text x="108.4" y="164.7">~{WE}</text>
<text x="108.6" y="162.2">~{OE}</text>
<text x="124.5" y="162.2">GND</text>
<text x="20.9" y="172.3">VCC</text>
<text x="33.5" y="169.8">A14</text>
<text x="33.5" y="172.3">A15</text>
<text x="79.4" y="172.3">VCC</text>
<text x="91.9" y="169.8">A14</text>
<text x="91.9" y="172.3">A15</text>
<text x="33.5" y="174.9">A16</text>
<text x="44" y="176" transform="rotate(-90 44 176)">GND</text>
<text x="91.9" y="174.9">A16</text>
<text x="102.5" y="176" transform="rotate(-90 102.5 176)">GND</text>
<text x="41.1" y="187.6">GND</text>
<text x="99.6" y="187.6">GND</text>
</g>
<g font-size="1.8" fill="#a90000">
<text x="32.9" y="27.7">1</text>
<text x="63.4" y="26.4">1</text>
<text x="63.4" y="29">2</text>
<text x="91.4" y="25.1">1</text>
<text x="114.2" y="25.1">1</text>
<text x="149.6" y="25.4" transform="rotate(-90 149.6 25.4)">14</text>
<text x="32.9" y="30.2">2</text>
<text x="32.9" y="32.8">3</text>
<text x="32.9" y="35.3">4</text>
<text x="63.4" y="31.5">3</text>
<text x="63.4" y="34">4</text>
<text x="91.4" y="32.8">1</text>
<text x="114.2" y="32.8">1</text>
<text x="175.4" y="32.8">9</text>
<text x="186.6" y="35.3">8</text>
<text x="202.1" y="32.8">4</text>
<text x="213.3" y="35.3">6</text>
<text x="226.9" y="32.8">12</text>
<text x="238.1" y="35.3">11</text>
<text x="258" y="32.8">1</text>
<text x="269.2" y="35.3">3</text>
<text x="32.9" y="37.8">5</text>
<text x="32.9" y="40.4">6</text>
<text x="63.4" y="36.6">5</text>
<text x="63.4" y="39.1">6</text>
<text x="63.4" y="41.7">7</text>
<text x="174.8" y="37.8">10</text>
<text x="202.1" y="37.8">5</text>
<text x="226.9" y="37.8">13</text>
<text x="258" y="37.8">2</text>
<text x="32.9" y="42.9">7</text>
<text x="32.9" y="45.5">8</text>
<text x="63.4" y="44.2">8</text>
<text x="91.4" y="42.9">2</text>
<text x="149.6" y="45.2" transform="rotate(-90 149.6 45.2)">7</text>
<text x="32.9" y="58.2">1</text>
<text x="63.4" y="58.2">1</text>
<text x="32.9" y="60.7">2</text>
<text x="32.9" y="63.2">3</text>
<text x="32.9" y="65.8">4</text>
<text x="63.4" y="60.7">2</text>
<text x="63.4" y="63.2">3</text>
<text x="63.4" y="65.8">4</text>
<text x="32.9" y="68.3">5</text>
<text x="32.9" y="70.9">6</text>
<text x="63.4" y="68.3">5</text>
<text x="63.4" y="70.9">6</text>
<text x="149.6" y="69.9" transform="rotate(-90 149.6 69.9)">14</text>
<text x="32.9" y="73.4">7</text>
<text x="32.9" y="75.9">8</text>
<text x="63.4" y="73.4">7</text>
<text x="63.4" y="75.9">8</text>
<text x="175.4" y="77.2">9</text>
<text x="202.1" y="77.2">4</text>
<text x="226.9" y="77.2">12</text>
<text x="258" y="77.2">1</text>
<text x="174.8" y="82.3">10</text>
<text x="186.6" y="79.8">8</text>
<text x="202.1" y="82.3">5</text>
<text x="213.3" y="79.8">6</text>
<text x="226.9" y="82.3">13</text>
<text x="238.1" y="79.8">11</text>
<text x="258" y="82.3">2</text>
<text x="269.2" y="79.8">3</text>
<text x="149.6" y="89.6" transform="rotate(-90 149.6 89.6)">7</text>
<text x="167.4" y="113.1" transform="rotate(-90 167.4 113.1)">20</text>
<text x="236" y="113.1" transform="rotate(-90 236 113.1)">20</text>
<text x="156.8" y="116.6">2</text>
<text x="156.8" y="119.1">3</text>
<text x="176.5" y="119.1">18</text>
<text x="176.5" y="116.6">19</text>
<text x="225.4" y="116.6">2</text>
<text x="225.4" y="119.1">3</text>
<text x="245.1" y="119.1">18</text>
<text x="245.1" y="116.6">19</text>
<text x="156.8" y="121.7">4</text>
<text x="156.8" y="124.2">5</text>
<text x="176.5" y="124.2">16</text>
<text x="176.5" y="121.7">17</text>
<text x="225.4" y="121.7">4</text>
<text x="225.4" y="124.2">5</text>
<text x="245.1" y="124.2">16</text>
<text x="245.1" y="121.7">17</text>
<text x="42.9" y="130.9" transform="rotate(-90 42.9 130.9)">32</text>
<text x="101.3" y="130.9" transform="rotate(-90 101.3 130.9)">32</text>
<text x="156.8" y="126.7">6</text>
<text x="156.8" y="129.3">7</text>
<text x="156.8" y="131.8">8</text>
<text x="176.5" y="131.8">13</text>
<text x="176.5" y="129.3">14</text>
<text x="176.5" y="126.7">15</text>
<text x="225.4" y="126.7">6</text>
<text x="225.4" y="129.3">7</text>
<text x="225.4" y="131.8">8</text>
<text x="245.1" y="131.8">13</text>
<text x="245.1" y="129.3">14</text>
<text x="245.1" y="126.7">15</text>
<text x="30.4" y="135.6">11</text>
<text x="30.4" y="133.1">12</text>
<text x="53.3" y="133.1">13</text>
<text x="53.3" y="135.6">14</text>
<text x="88.9" y="135.6">11</text>
<text x="88.9" y="133.1">12</text>
<text x="111.7" y="133.1">13</text>
<text x="111.7" y="135.6">14</text>
<text x="156.8" y="134.4">9</text>
<text x="176.5" y="134.4">12</text>
<text x="225.4" y="134.4">9</text>
<text x="245.1" y="134.4">12</text>
<text x="30.4" y="138.2">10</text>
<text x="31" y="143.3">8</text>
<text x="31" y="140.7">9</text>
<text x="53.3" y="138.2">15</text>
<text x="53.3" y="140.7">17</text>
<text x="53.3" y="143.3">18</text>
<text x="88.9" y="138.2">10</text>
<text x="89.5" y="143.3">8</text>
<text x="89.5" y="140.7">9</text>
<text x="111.7" y="138.2">15</text>
<text x="111.7" y="140.7">17</text>
<text x="111.7" y="143.3">18</text>
<text x="156.2" y="139.4">11</text>
<text x="156.8" y="142">1</text>
<text x="224.7" y="139.4">11</text>
<text x="225.4" y="142">1</text>
<text x="31" y="148.3">6</text>
<text x="31" y="145.8">7</text>
<text x="53.3" y="145.8">19</text>
<text x="53.3" y="148.3">20</text>
<text x="89.5" y="148.3">6</text>
<text x="89.5" y="145.8">7</text>
<text x="111.7" y="145.8">19</text>
<text x="111.7" y="148.3">20</text>
<text x="167.4" y="148.6" transform="rotate(-90 167.4 148.6)">10</text>
<text x="236" y="148.6" transform="rotate(-90 236 148.6)">10</text>
<text x="30.4" y="156">26</text>
<text x="30.4" y="153.4">27</text>
<text x="31" y="150.9">5</text>
<text x="53.3" y="150.9">21</text>
<text x="53.3" y="156">22</text>
<text x="88.9" y="156">26</text>
<text x="88.9" y="153.4">27</text>
<text x="89.5" y="150.9">5</text>
<text x="111.7" y="150.9">21</text>
<text x="111.7" y="156">22</text>
<text x="30.4" y="158.5">23</text>
<text x="30.4" y="161">25</text>
<text x="53.3" y="161">24</text>
<text x="53.3" y="158.5">30</text>
<text x="88.9" y="158.5">23</text>
<text x="88.9" y="161">25</text>
<text x="111.7" y="161">24</text>
<text x="111.7" y="158.5">30</text>
<text x="30.4" y="166.1">28</text>
<text x="31" y="163.6">4</text>
<text x="53.3" y="163.6">29</text>
<text x="88.9" y="166.1">28</text>
<text x="89.5" y="163.6">4</text>
<text x="111.7" y="163.6">29</text>
<text x="30.4" y="171.2">31</text>
<text x="31" y="173.7">2</text>
<text x="31" y="168.7">3</text>
<text x="88.9" y="171.2">31</text>
<text x="89.5" y="173.7">2</text>
<text x="89.5" y="168.7">3</text>
<text x="42.9" y="179.1" transform="rotate(-90 42.9 179.1)">16</text>
<text x="101.3" y="179.1" transform="rotate(-90 101.3 179.1)">16</text>
</g>
<g font-size="1.8" fill="#0f0f0f">
<text x="104" y="25.1">D1</text>
<text x="126.9" y="25.1">D5</text>
<text x="45.6" y="30.1">D2</text>
<text x="74.8" y="33.9">MA6</text>
<text x="104" y="32.7">D0</text>
<text x="126.9" y="32.7">D6</text>
<text x="246.4" y="32.7">~{CAS}</text>
<text x="273.3" y="35.2">~{SRAM_EN}</text>
<text x="74.8" y="41.6">MA3</text>
<text x="74.8" y="36.5">MA5</text>
<text x="74.8" y="39">MA4</text>
<text x="104" y="40.3">D3</text>
<text x="126.9" y="40.3">D7</text>
<text x="246.4" y="37.8">~{RAS}</text>
<text x="74.8" y="44.1">MA7</text>
<text x="105" y="42.8">~{W}</text>
<text x="44.5" y="65.7">~{RAS}</text>
<text x="45.6" y="60.6">D4</text>
<text x="75" y="60.6">~{CAS}</text>
<text x="44.3" y="70.8">MA1</text>
<text x="44.3" y="68.2">MA0</text>
<text x="44.3" y="73.3">MA2</text>
<text x="246.4" y="77.1">~{CAS}</text>
<text x="246.4" y="82.2">~{RAS}</text>
<text x="273.3" y="79.7">~{SRAM_EN}</text>
<text x="73.7" y="88.6">~{CAS}</text>
<text x="137.2" y="119">MA3</text>
<text x="137.2" y="116.5">MA7</text>
<text x="195.6" y="116.5">A7</text>
<text x="195.6" y="119">A3</text>
<text x="205.7" y="116.5">MA7</text>
<text x="205.7" y="119">MA3</text>
<text x="264.2" y="119">A3</text>
<text x="264.2" y="116.5">A7</text>
<text x="137.2" y="124.1">MA1</text>
<text x="137.2" y="121.6">MA2</text>
<text x="195.6" y="124.1">A1</text>
<text x="195.6" y="121.6">A2</text>
<text x="205.7" y="121.6">MA2</text>
<text x="205.7" y="124.1">MA1</text>
<text x="264.2" y="121.6">A2</text>
<text x="264.2" y="124.1">A1</text>
<text x="137.2" y="131.7">MA5</text>
<text x="137.2" y="129.2">MA4</text>
<text x="137.2" y="126.7">MA0</text>
<text x="195.6" y="129.2">A4</text>
<text x="195.6" y="126.7">A0</text>
<text x="195.6" y="131.7">A5</text>
<text x="205.7" y="126.7">MA0</text>
<text x="205.7" y="131.7">MA5</text>
<text x="205.7" y="129.2">MA4</text>
<text x="264.2" y="126.7">A0</text>
<text x="264.2" y="131.7">A5</text>
<text x="264.2" y="129.2">A4</text>
<text x="17.8" y="135.5">MA6</text>
<text x="17.8" y="133">A6</text>
<text x="63.4" y="135.5">D1</text>
<text x="63.4" y="133">D0</text>
<text x="76.2" y="135.5">MA6</text>
<text x="76.2" y="133">A6</text>
<text x="121.8" y="133">D0</text>
<text x="121.8" y="135.5">D1</text>
<text x="137.2" y="134.3">MA6</text>
<text x="195.6" y="134.3">A6</text>
<text x="205.7" y="134.3">MA6</text>
<text x="264.2" y="134.3">A6</text>
<text x="17.8" y="143.2">MA0</text>
<text x="17.8" y="138.1">MA5</text>
<text x="17.8" y="140.6">MA4</text>
<text x="63.4" y="138.1">D2</text>
<text x="63.4" y="140.6">D3</text>
<text x="63.4" y="143.2">D4</text>
<text x="76.2" y="140.6">MA4</text>
<text x="76.2" y="138.1">MA5</text>
<text x="76.2" y="143.2">MA0</text>
<text x="121.8" y="138.1">D2</text>
<text x="121.8" y="143.2">D4</text>
<text x="121.8" y="140.6">D3</text>
<text x="142.2" y="139.4">~{RAS}</text>
<text x="210.8" y="139.4">~{RAS}</text>
<text x="17.8" y="148.2">MA2</text>
<text x="17.8" y="145.7">MA1</text>
<text x="63.4" y="145.7">D5</text>
<text x="63.4" y="148.2">D6</text>
<text x="76.2" y="148.2">MA2</text>
<text x="76.2" y="145.7">MA1</text>
<text x="121.8" y="145.7">D5</text>
<text x="121.8" y="148.2">D6</text>
<text x="17.8" y="150.8">MA3</text>
<text x="17.8" y="153.3">A1</text>
<text x="17.8" y="155.9">A0</text>
<text x="57.4" y="155.9">~{SRAM_EN}</text>
<text x="63.4" y="150.8">D7</text>
<text x="76.2" y="155.9">A0</text>
<text x="76.2" y="153.3">A1</text>
<text x="76.2" y="150.8">MA3</text>
<text x="115.8" y="155.9">~{SRAM_EN}</text>
<text x="121.8" y="150.8">D7</text>
<text x="17.8" y="158.4">A4</text>
<text x="17.8" y="160.9">A5</text>
<text x="76.2" y="158.4">A4</text>
<text x="76.2" y="160.9">A5</text>
<text x="17.8" y="166">A2</text>
<text x="17.8" y="163.5">MA7</text>
<text x="64.4" y="164.8">~{W}</text>
<text x="76.2" y="163.5">MA7</text>
<text x="76.2" y="166">A2</text>
<text x="122.8" y="164.8">~{W}</text>
<text x="17.8" y="173.6">A7</text>
<text x="17.8" y="168.6">A3</text>
<text x="76.2" y="173.6">A7</text>
<text x="76.2" y="168.6">A3</text>
</g>
</svg>
